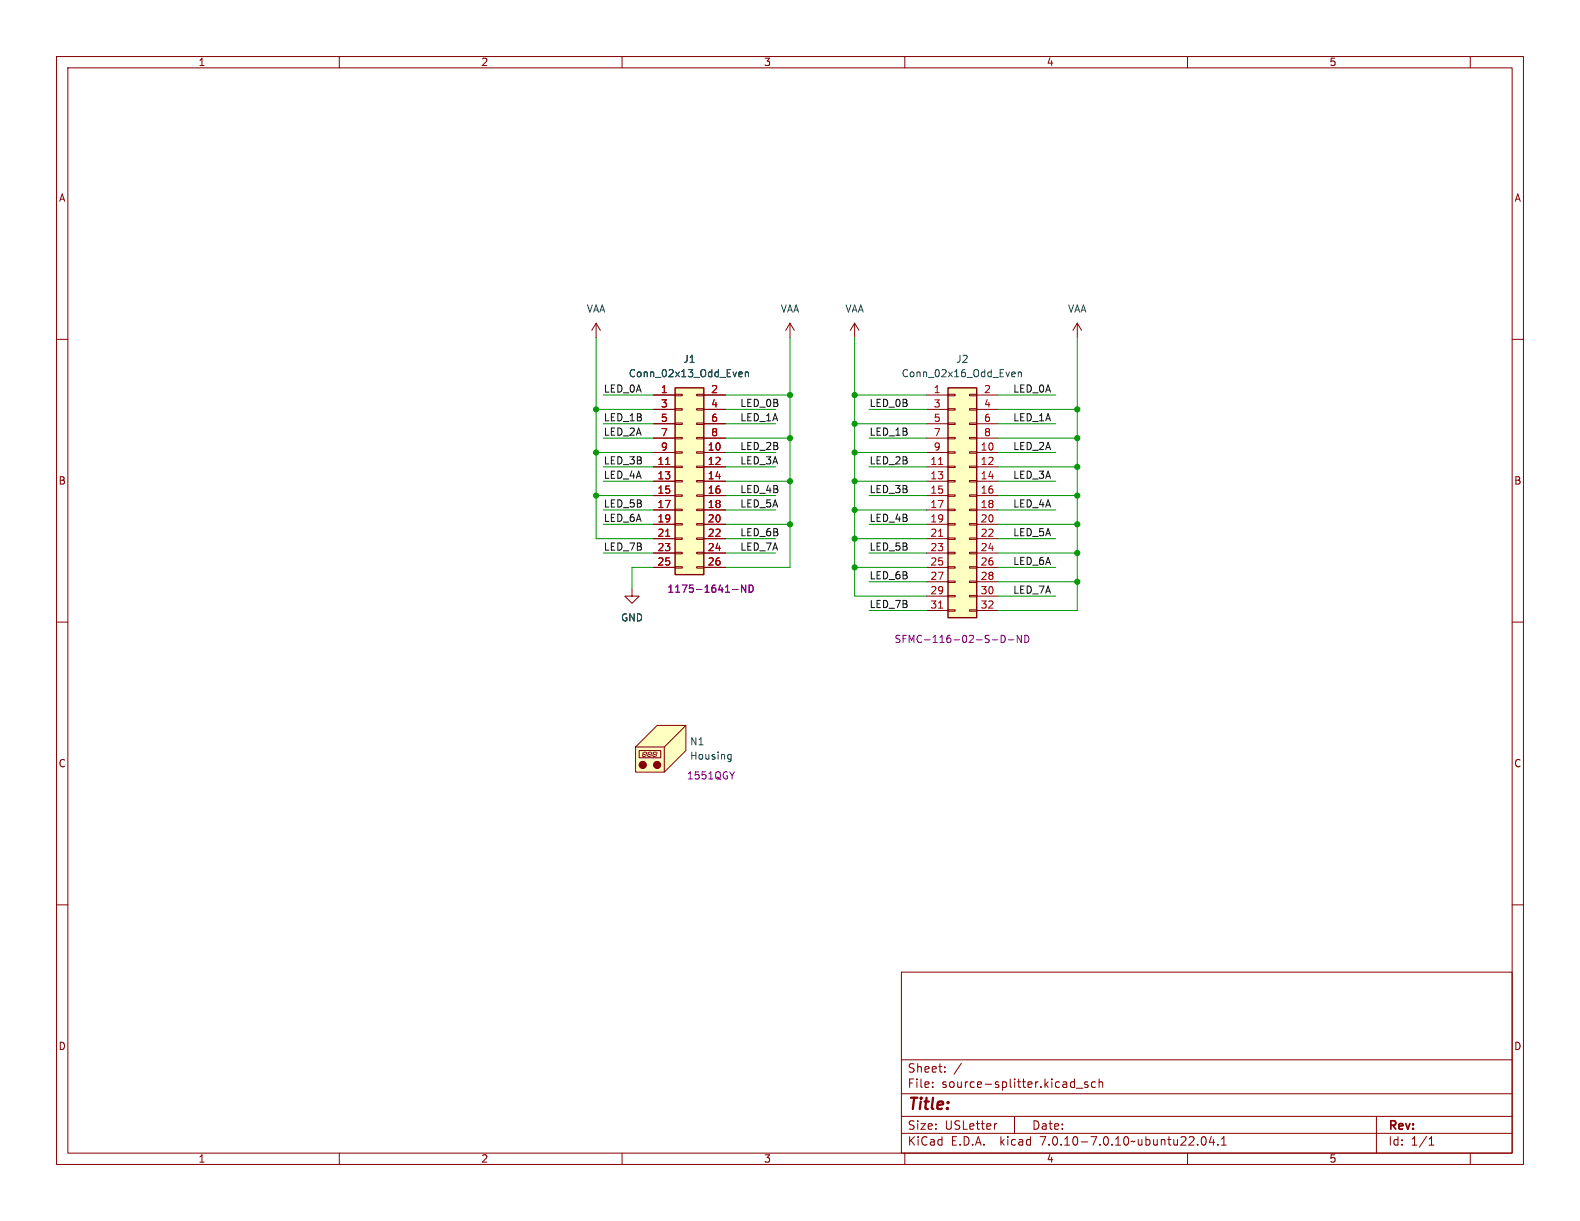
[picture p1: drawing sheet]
<svg xmlns="http://www.w3.org/2000/svg" width="279mm" height="216mm" viewBox="0 0 279 216" stroke-linecap="round" stroke-linejoin="round" font-family="sans-serif">
<g fill="none" stroke="#840000" stroke-width=".18">
<path d="M10 10h259.4v195.9h-259.4zM12 12h255.4v191.9h-255.4zM60 10v2M110 10v2M160 10v2M210 10v2M260 10v2M10 60h2M267.4 60h2M10 110h2M267.4 110h2M10 160h2"/>
<path d="M267.4 160h2M159.4 171.9h108v32h-108zM159.4 197.4h108M159.4 193.4h108M159.4 187.4h108M164.9 192.1v.2M164.9 191.4v.1M167.1 189.4v.2M167.1 188.7v.1M170 188l-1.3 1.9M176.3 198.7l-.3 .1M179.4 197.4v3"/>
<path d="M190.4 192.4h1.1M192.4 191.4l-.4-.1-.2 .2 .1 .2 .5 .2v.3h-.6M193.7 191.4l-.4-.1-.3 .3v.4l.1 .2h.6M194.4 191.4l.2-.1 .3 .1 .1 .9M194.4 190.8v1.5M243.4 197.4v6.5M60 203.9v2M110 203.9v2M159.4 200.4h108M160 203.9v2M210 203.9v2M211.8 202.3v.2"/>
<path d="M212.6 201.1l.2-.1a.81 .81 0 0 1 .6 .6 .81 .81 0 0 1-.3 .8l-.2 .1a.81 .81 0 0 1-.3-1.4zM214.2 200.9l-.3 1.1h.9M214.6 201.5v1M215.4 202.3v.2M216 202.5h.9M216 201.4l.4-.4v1.5M252.7 202.5h.9M252.7 201.4l.4-.4v1.5M260 203.9v2"/>
</g>
<path d="M116.2 128.3h5.1v4.4l-3.8 3.8h-5.1v-4.4z" fill="#ffffc2"/>
<g fill="none" stroke="#840000" stroke-width=".18">
<path d="M105.4 57.2l-.8 1.2M105.4 57.2v2.5M105.4 57.2l.8 1.2M139.7 57.2l-.8 1.2M139.7 57.2v2.5M139.7 57.2l.8 1.2M151.1 57.2l-.7 1.2M151.1 57.2v2.5M151.1 57.2l.8 1.2M190.5 57.2l-.8 1.2M190.5 57.2v2.5M190.5 57.2l.8 1.2"/>
<path d="M115.6 69.9h3.8M115.6 72.4h3.8M115.6 74.9h3.8M115.6 77.5h3.8M119.4 79.9h1.2v.2h-1.2zM119.4 77.3h1.2v.3h-1.2zM119.4 74.8h1.2v.3h-1.2zM119.4 72.3h1.2v.2h-1.2zM119.4 69.7h1.2v.3h-1.2zM123.2 79.9h1.3v.2h-1.3zM123.2 77.3h1.3v.3h-1.3zM123.2 74.8h1.3v.3h-1.3z"/>
<path d="M123.2 72.3h1.3v.2h-1.3zM123.2 69.7h1.3v.3h-1.3zM124.5 69.9h3.8M124.5 72.4h3.8M124.5 74.9h3.8M124.5 77.5h3.8M163.8 69.9h3.8M163.8 72.4h3.8M163.8 74.9h3.8M163.8 77.5h3.8M167.6 79.9h1.3v.2h-1.3zM167.6 77.3h1.3v.3h-1.3z"/>
<path d="M167.6 74.8h1.3v.3h-1.3zM167.6 72.3h1.3v.2h-1.3zM167.6 69.7h1.3v.3h-1.3zM171.4 79.9h1.3v.2h-1.3zM171.4 77.3h1.3v.3h-1.3zM171.4 74.8h1.3v.3h-1.3zM171.4 72.3h1.3v.2h-1.3zM171.4 69.7h1.3v.3h-1.3zM172.7 69.9h3.8M172.7 72.4h3.8M172.7 74.9h3.8M172.7 77.5h3.8"/>
<path d="M115.6 80h3.8M115.6 82.6h3.8M115.6 85.1h3.8M115.6 87.6h3.8M115.6 90.2h3.8M115.6 92.7h3.8M115.6 95.3h3.8M115.6 97.8h3.8M119.4 97.7h1.2v.2h-1.2zM119.4 95.1h1.2v.3h-1.2zM119.4 92.6h1.2v.2h-1.2zM119.4 90h1.2v.3h-1.2z"/>
<path d="M119.4 87.5h1.2v.3h-1.2zM119.4 85h1.2v.2h-1.2zM119.4 82.4h1.2v.3h-1.2zM123.2 97.7h1.3v.2h-1.3zM123.2 95.1h1.3v.3h-1.3zM123.2 92.6h1.3v.2h-1.3zM123.2 90h1.3v.3h-1.3zM123.2 87.5h1.3v.3h-1.3zM123.2 85h1.3v.2h-1.3zM123.2 82.4h1.3v.3h-1.3zM124.5 80h3.8M124.5 82.6h3.8"/>
<path d="M124.5 85.1h3.8M124.5 87.6h3.8M124.5 90.2h3.8M124.5 92.7h3.8M124.5 95.3h3.8M124.5 97.8h3.8M163.8 80h3.8M163.8 82.6h3.8M163.8 85.1h3.8M163.8 87.6h3.8M163.8 90.2h3.8M163.8 92.7h3.8"/>
<path d="M163.8 95.3h3.8M163.8 97.8h3.8M167.6 97.7h1.3v.2h-1.3zM167.6 95.1h1.3v.3h-1.3zM167.6 92.6h1.3v.2h-1.3zM167.6 90h1.3v.3h-1.3zM167.6 87.5h1.3v.3h-1.3zM167.6 85h1.3v.2h-1.3zM167.6 82.4h1.3v.3h-1.3zM171.4 97.7h1.3v.2h-1.3zM171.4 95.1h1.3v.3h-1.3zM171.4 92.6h1.3v.2h-1.3z"/>
<path d="M171.4 90h1.3v.3h-1.3zM171.4 87.5h1.3v.3h-1.3zM171.4 85h1.3v.2h-1.3zM171.4 82.4h1.3v.3h-1.3zM172.7 80h3.8M172.7 82.6h3.8M172.7 85.1h3.8M172.7 87.6h3.8M172.7 90.2h3.8M172.7 92.7h3.8M172.7 95.3h3.8M172.7 97.8h3.8"/>
<path d="M111.8 104.1v1.3h1.2l-1.2 1.3-1.3-1.3h1.3M115.6 100.3h3.8M119.4 100.2h1.2v.3h-1.2zM123.2 100.2h1.3v.3h-1.3zM124.5 100.3h3.8M163.8 100.3h3.8M163.8 102.9h3.8M163.8 105.4h3.8M163.8 108h3.8M167.6 107.8h1.3v.3h-1.3zM167.6 105.3h1.3v.2h-1.3zM167.6 102.7h1.3v.3h-1.3z"/>
<path d="M167.6 100.2h1.3v.3h-1.3zM171.4 107.8h1.3v.3h-1.3zM171.4 105.3h1.3v.2h-1.3zM171.4 102.7h1.3v.3h-1.3zM171.4 100.2h1.3v.3h-1.3zM172.7 100.3h3.8M172.7 102.9h3.8M172.7 105.4h3.8M172.7 108h3.8M113 132.7h3.8v1.3h-3.8zM113.6 133.5v.2M113.7 133.8h.3"/>
<path d="M113.7 133v.3M113.8 133.4h.3M113.9 133h.3M114.2 133.5v.2M114.4 133l-.1 .3M114.6 133.5l-.1 .2M114.6 133.8h.4M114.7 133l-.1 .3M114.7 133.4h.3M114.8 133h.3M115.2 133.5l-.1 .2M115.3 133l-.1 .3"/>
<path d="M115.5 133.5l-.1 .2M115.5 133.8h.4M115.6 133l-.1 .3M115.6 133.4h.3M115.7 133h.3M116.1 133.5l-.1 .2M116.2 133l-.1 .3M116.2 128.3h5.1v4.4l-3.8 3.8h-5.1v-4.4zM117.5 132.1v4.4M121.3 128.3l-3.8 3.8h-5.1"/>
</g>
<g fill="#840000" stroke="#840000" stroke-width=".18">
<circle cx="113.7" cy="135.3" r=".63"/>
<circle cx="116.2" cy="135.3" r=".63"/>
</g>
<path d="M130.8 65.8h.4l.1 .3-.6 .1M131.2 66.6h-.4M131.8 65.9l.2-.1h.3l.1 .8M131.8 65.8v.8M179.1 65.8h.4v.3l-.6 .1M179.5 66.6h-.4M180.1 65.9l.1-.1h.4v.8M180.1 65.8v.8M128.9 133.4l.4 .1M129.3 133.4v1l-.1 .2-.3 .1M129.3 134.2h-.4" fill="none" stroke="#006464" stroke-width=".18"/>
<path d="M129.6 104.2h.9M131.9 103.4v1.3l-.8-1.3v1.3M132.5 103.4a.64 .64 0 0 1 .7 .7 .64 .64 0 0 1-.7 .6zM177 112.3a.64 .64 0 0 1 .8 .7 .64 .64 0 0 1-.8 .6zM178.3 113.1h1M180.6 112.3v1.3l-.7-1.3v1.3M181.2 112.3a.64 .64 0 0 1 .7 .7 .64 .64 0 0 1-.7 .6zM129.9 136.5l-.5 .6" fill="none" stroke="#840084" stroke-width=".18"/>
<g fill="#ffffc2" stroke="#ffffc2" stroke-width=".18">
<path d="M119.4 68.6h5.1v33h-5.1z"/>
<path d="M167.6 68.6h5.1v40.6h-5.1z"/>
</g>
<path d="M119.4 68.6h5.1v33h-5.1zM167.6 68.6h5.1v40.6h-5.1z" fill="none" stroke="#840000" stroke-width=".25"/>
<path d="M117.7 82.1h.7M117.7 94.8h.7M166 82.1h.7M166 94.8h.7M166 107.5h.7" fill="none" stroke="#a90000" stroke-width=".18"/>
<g fill="none" stroke="#009600" stroke-width=".18">
<path d="M105.4 59.7v35.6h10.2M139.7 59.7v40.6h-11.4M151.1 59.7v45.7h12.7M190.5 59.7v48.3h-14M105.4 72.4h10.2M106.7 77.5h8.9M106.7 69.9h8.9M106.7 74.9h8.9M128.3 77.5h11.4M128.3 69.9h11.4M128.3 74.9h8.9M128.3 72.4h8.9"/>
<path d="M151.1 69.9h12.7M151.1 74.9h12.7M153.7 77.5h10.1M153.7 72.4h10.1M176.5 77.5h14M176.5 69.9h10.2M176.5 74.9h10.2M176.5 72.4h14M105.4 80h10.2M105.4 87.6h10.2M106.7 85.1h8.9M106.7 97.8h8.9"/>
<path d="M106.7 92.7h8.9M106.7 82.6h8.9M106.7 90.2h8.9M128.3 80h8.9M128.3 87.6h8.9M128.3 85.1h11.4M128.3 97.8h8.9M128.3 95.3h8.9M128.3 92.7h11.4M128.3 82.6h8.9M128.3 90.2h8.9M151.1 80h12.7"/>
<path d="M151.1 85.1h12.7M151.1 95.3h12.7M151.1 90.2h12.7M153.7 87.6h10.1M153.7 97.8h10.1M153.7 92.7h10.1M153.7 82.6h10.1M176.5 80h10.2M176.5 87.6h14M176.5 85.1h10.2M176.5 97.8h14M176.5 95.3h10.2"/>
<path d="M176.5 92.7h14M176.5 82.6h14M176.5 90.2h10.2M115.6 100.3h-3.8v3.8M151.1 100.3h12.7M153.7 108h10.1M153.7 102.9h10.1M176.5 100.3h10.2M176.5 105.4h10.2M176.5 102.9h14"/>
</g>
<g fill="#009600" stroke="#009600" stroke-width=".18">
<circle cx="151.1" cy="90.2" r=".46"/>
<circle cx="151.1" cy="80" r=".46"/>
<circle cx="151.1" cy="85.1" r=".46"/>
<circle cx="139.7" cy="77.5" r=".46"/>
<circle cx="139.7" cy="92.7" r=".46"/>
<circle cx="139.7" cy="69.9" r=".46"/>
<circle cx="139.7" cy="85.1" r=".46"/>
<circle cx="151.1" cy="95.3" r=".46"/>
<circle cx="151.1" cy="74.9" r=".46"/>
<circle cx="151.1" cy="69.9" r=".46"/>
<circle cx="151.1" cy="100.3" r=".46"/>
<circle cx="190.5" cy="87.6" r=".46"/>
<circle cx="190.5" cy="82.6" r=".46"/>
<circle cx="190.5" cy="92.7" r=".46"/>
<circle cx="190.5" cy="97.8" r=".46"/>
<circle cx="190.5" cy="102.9" r=".46"/>
<circle cx="190.5" cy="77.5" r=".46"/>
<circle cx="190.5" cy="72.4" r=".46"/>
<circle cx="105.4" cy="80" r=".46"/>
<circle cx="105.4" cy="72.4" r=".46"/>
<circle cx="105.4" cy="87.6" r=".46"/>
</g>
<text font-size="2.8" fill="#840000" x="160.4" y="196.8">Title:</text>
<g font-size="2.1" fill="#840000">
<text x="160.4" y="189.9">Sheet:</text>
<text x="160.4" y="192.6">File:</text>
<text x="166.5" y="192.6">source-splitter.kicad_sch</text>
<text x="160.4" y="202.8">KiCad</text>
<text x="160.4" y="200">Size:</text>
<text x="167.1" y="200">USLetter</text>
<text x="168.1" y="202.8">E.D.A.</text>
<text x="177" y="202.8">kicad</text>
<text x="182.4" y="200">Date:</text>
<text x="184.2" y="202.8">7.0.10-7.0.10~ubuntu22.04.1</text>
<text x="245.4" y="200.2">Rev:</text>
<text x="245.4" y="202.8">Id:</text>
<text x="249.5" y="202.8">1/1</text>
</g>
<g font-size="1.8" fill="#840000">
<text x="35" y="11.9">1</text>
<text x="85" y="11.9">2</text>
<text x="135" y="11.9">3</text>
<text x="185" y="11.9">4</text>
<text x="235" y="11.9">5</text>
<text x="10.3" y="35.9">A</text>
<text x="267.7" y="35.9">A</text>
<text x="10.3" y="85.9">B</text>
<text x="267.7" y="85.9">B</text>
<text x="10.3" y="135.9">C</text>
<text x="267.7" y="135.9">C</text>
<text x="10.3" y="185.9">D</text>
<text x="267.7" y="185.9">D</text>
<text x="35" y="205.8">1</text>
<text x="85" y="205.8">2</text>
<text x="135" y="205.8">3</text>
<text x="185" y="205.8">4</text>
<text x="235" y="205.8">5</text>
</g>
<g font-size="1.8" fill="#006464">
<text x="103.7" y="55.5">VAA</text>
<text x="138" y="55.5">VAA</text>
<text x="149.4" y="55.5">VAA</text>
<text x="188.8" y="55.5">VAA</text>
<text x="120.7" y="64.4">J1</text>
<text x="169" y="64.4">J2</text>
<text x="111.1" y="66.9">Conn_02x13_Odd_Even</text>
<text x="159.3" y="66.9">Conn_02x16_Odd_Even</text>
<text x="109.7" y="110.1">GND</text>
<text x="121.9" y="132">N1</text>
<text x="121.9" y="134.5">Housing</text>
</g>
<g font-size="1.8" fill="#0f0f0f">
<text x="106.7" y="69.5">LED_0A</text>
<text x="179.1" y="69.5">LED_0A</text>
<text x="106.7" y="77.1">LED_2A</text>
<text x="106.7" y="74.6">LED_1B</text>
<text x="130.8" y="74.6">LED_1A</text>
<text x="130.8" y="72">LED_0B</text>
<text x="153.7" y="72">LED_0B</text>
<text x="153.7" y="77.1">LED_1B</text>
<text x="179.1" y="74.6">LED_1A</text>
<text x="106.7" y="82.2">LED_3B</text>
<text x="130.8" y="79.7">LED_2B</text>
<text x="130.8" y="82.2">LED_3A</text>
<text x="153.7" y="82.2">LED_2B</text>
<text x="179.1" y="79.7">LED_2A</text>
<text x="106.7" y="89.8">LED_5B</text>
<text x="106.7" y="84.7">LED_4A</text>
<text x="130.8" y="87.3">LED_4B</text>
<text x="130.8" y="89.8">LED_5A</text>
<text x="153.7" y="87.3">LED_3B</text>
<text x="179.1" y="89.8">LED_4A</text>
<text x="179.1" y="84.7">LED_3A</text>
<text x="106.7" y="92.4">LED_6A</text>
<text x="130.8" y="94.9">LED_6B</text>
<text x="153.7" y="92.4">LED_4B</text>
<text x="179.1" y="94.9">LED_5A</text>
<text x="106.7" y="97.4">LED_7B</text>
<text x="130.8" y="97.4">LED_7A</text>
<text x="153.7" y="97.4">LED_5B</text>
<text x="179.1" y="100">LED_6A</text>
<text x="153.7" y="102.5">LED_6B</text>
<text x="153.7" y="107.6">LED_7B</text>
<text x="179.1" y="105.1">LED_7A</text>
</g>
<g font-size="1.8" fill="#a90000">
<text x="116.8" y="69.6">1</text>
<text x="125.7" y="69.6">2</text>
<text x="165" y="69.6">1</text>
<text x="173.9" y="69.6">2</text>
<text x="116.8" y="72.1">3</text>
<text x="116.8" y="74.7">5</text>
<text x="116.8" y="77.2">7</text>
<text x="125.7" y="72.1">4</text>
<text x="125.7" y="74.7">6</text>
<text x="125.7" y="77.2">8</text>
<text x="165" y="72.1">3</text>
<text x="165" y="74.7">5</text>
<text x="165" y="77.2">7</text>
<text x="173.9" y="72.1">4</text>
<text x="173.9" y="74.7">6</text>
<text x="173.9" y="77.2">8</text>
<text x="116.2" y="82.3">11</text>
<text x="116.8" y="79.8">9</text>
<text x="125.1" y="79.8">10</text>
<text x="125.1" y="82.3">12</text>
<text x="164.4" y="82.3">11</text>
<text x="165" y="79.8">9</text>
<text x="173.3" y="79.8">10</text>
<text x="173.3" y="82.3">12</text>
<text x="116.2" y="84.8">13</text>
<text x="116.2" y="87.4">15</text>
<text x="116.2" y="89.9">17</text>
<text x="125.1" y="84.8">14</text>
<text x="125.1" y="87.4">16</text>
<text x="125.1" y="89.9">18</text>
<text x="164.4" y="84.8">13</text>
<text x="164.4" y="87.4">15</text>
<text x="164.4" y="89.9">17</text>
<text x="173.3" y="84.8">14</text>
<text x="173.3" y="87.4">16</text>
<text x="173.3" y="89.9">18</text>
<text x="116.2" y="92.5">19</text>
<text x="116.2" y="95">21</text>
<text x="125.1" y="92.5">20</text>
<text x="125.1" y="95">22</text>
<text x="164.4" y="92.5">19</text>
<text x="164.4" y="95">21</text>
<text x="173.3" y="92.5">20</text>
<text x="173.3" y="95">22</text>
<text x="116.2" y="97.5">23</text>
<text x="116.2" y="100.1">25</text>
<text x="125.1" y="97.5">24</text>
<text x="125.1" y="100.1">26</text>
<text x="164.4" y="97.5">23</text>
<text x="164.4" y="100.1">25</text>
<text x="173.3" y="97.5">24</text>
<text x="173.3" y="100.1">26</text>
<text x="164.4" y="102.6">27</text>
<text x="164.4" y="105.2">29</text>
<text x="164.4" y="107.7">31</text>
<text x="173.3" y="102.6">28</text>
<text x="173.3" y="105.2">30</text>
<text x="173.3" y="107.7">32</text>
</g>
<g font-size="1.8" fill="#840084">
<text x="117.9" y="105">1175-1641-ND</text>
<text x="158.1" y="113.9">SFMC-116-02-S-D-ND</text>
<text x="121.4" y="138">1551QGY</text>
</g>
</svg>
